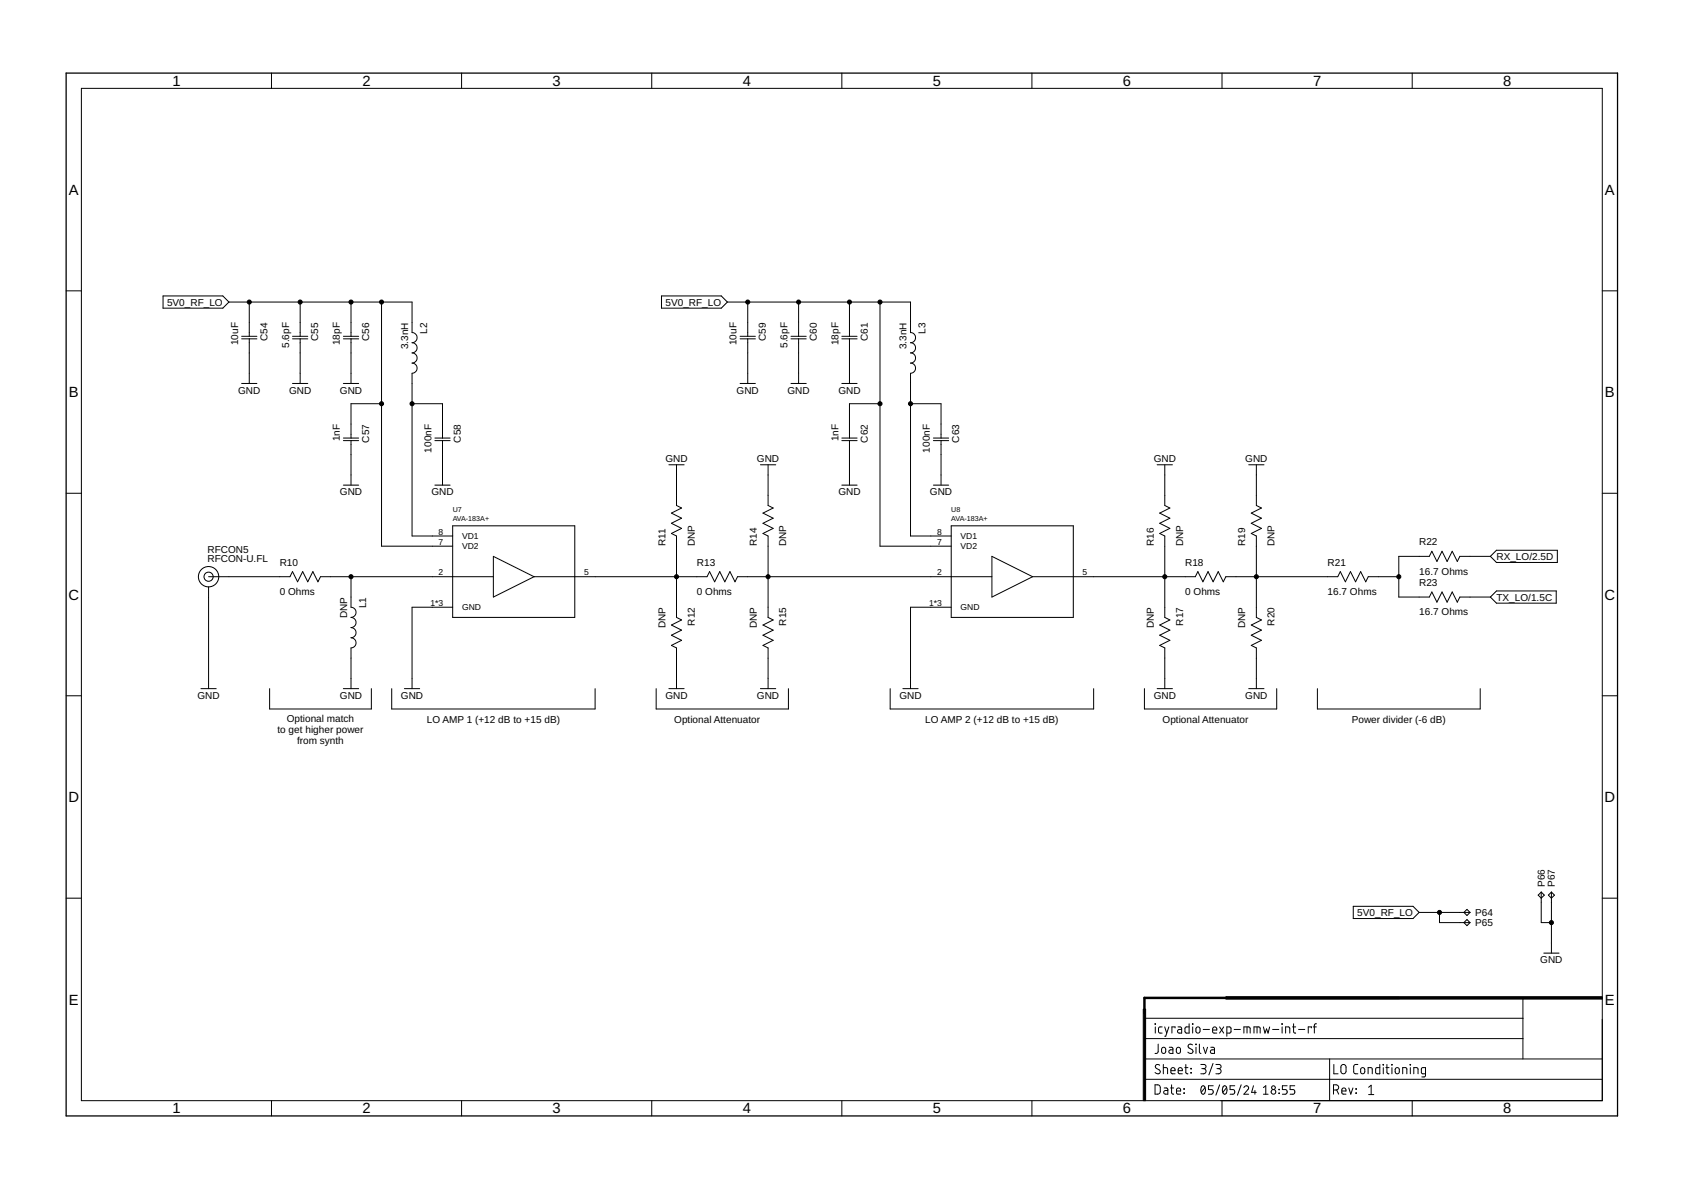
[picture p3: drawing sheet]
<svg xmlns="http://www.w3.org/2000/svg" width="420mm" height="297mm" viewBox="0 0 420 297" stroke-linecap="round" stroke-linejoin="round" font-family="sans-serif">
<g fill="none" stroke="#000" stroke-width=".25">
<path d="M67.8 18.2v3.9M115.2 18.2v3.9M162.7 18.2v3.9M210.2 18.2v3.9M257.6 18.2v3.9M305.1 18.2v3.9M352.6 18.2v3.9M20.3 22.1h379.7v252.6h-379.7zM16.5 72.6h3.8M40.7 73.9h14.9l1.5 1.5-1.5 1.5h-14.9zM57.1 75.4h45.8v7.6a1.27 1.27 0 0 1 1.2 1.3 1.27 1.27 0 0 1-1.2 1.3 1.27 1.27 0 0 1 1.2 1.2 1.27 1.27 0 0 1-1.2 1.3 1.27 1.27 0 0 1 1.2 1.3 1.27 1.27 0 0 1-1.2 1.2 1.27 1.27 0 0 1 1.2 1.3 1.27 1.27 0 0 1-1.2 1.3v40.6h10.1M62.2 75.4v8.5"/>
<path d="M74.9 75.4v8.5M87.6 75.4v8.5M95.2 75.4v60.9h17.8M165.1 73.9h15l1.5 1.5-1.5 1.5h-15zM181.6 75.4h45.7v7.6a1.27 1.27 0 0 1 1.3 1.3 1.27 1.27 0 0 1-1.3 1.3 1.27 1.27 0 0 1 1.3 1.2 1.27 1.27 0 0 1-1.3 1.3 1.27 1.27 0 0 1 1.3 1.3 1.27 1.27 0 0 1-1.3 1.2 1.27 1.27 0 0 1 1.3 1.3 1.27 1.27 0 0 1-1.3 1.3v40.6h10.2M186.7 75.4v8.5M199.4 75.4v8.5M212.1 75.4v8.5M219.7 75.4v60.9h17.8M400 72.6h3.8M60.3 83.9h3.8M60.3 84.6h3.8"/>
<path d="M60.3 95.7h3.8M62.2 84.6v11.1M73 83.9h3.8M73 84.6h3.8M73 95.7h3.8M74.9 84.6v11.1M85.7 83.9h3.8M85.7 84.6h3.8M85.7 95.7h3.8M87.6 84.6v11.1M184.8 83.9h3.8M184.8 84.6h3.8"/>
<path d="M184.8 95.7h3.8M186.7 84.6v11.1M197.5 83.9h3.8M197.5 84.6h3.8M197.5 95.7h3.8M199.4 84.6v11.1M210.2 83.9h3.8M210.2 84.6h3.8M210.2 95.7h3.8M212.1 84.6v11.1M85.7 109.3h3.8M85.7 110h3.8"/>
<path d="M87.6 110v11.1M95.2 100.8h-7.6v8.5M102.9 100.8h7.6v8.5M108.6 109.3h3.8M108.6 110h3.8M110.5 110v11.1M167 116h3.8M168.9 116v10.2l1.3 .6-2.6 1.3 2.6 1.2-2.6 1.3 2.6 1.3-2.6 1.3 1.3 .6v20.3l1.3 .6-2.6 1.3 2.6 1.3-2.6 1.3 2.6 1.2-2.6 1.3 1.3 .6v10.2M189.8 116h3.9M191.7 116v10.2l1.3 .6-2.5 1.3 2.5 1.2-2.5 1.3 2.5 1.3-2.5 1.3 1.2 .6v20.3l1.3 .6-2.5 1.3 2.5 1.3-2.5 1.3 2.5 1.2-2.5 1.3 1.2 .6v10.2M210.2 109.3h3.8M210.2 110h3.8"/>
<path d="M212.1 110v11.1M219.7 100.8h-7.6v8.5M227.3 100.8h7.6v8.5M233 109.3h3.8M233 110h3.8M234.9 110v11.1M288.9 116h3.8M290.8 116v10.2l1.3 .6-2.6 1.3 2.6 1.2-2.6 1.3 2.6 1.3-2.6 1.3 1.3 .6v20.3l1.3 .6-2.6 1.3 2.6 1.3-2.6 1.3 2.6 1.2-2.6 1.3 1.3 .6v10.2M311.7 116h3.9M313.6 116v10.2l1.3 .6-2.5 1.3 2.5 1.2-2.5 1.3 2.5 1.3-2.5 1.3 1.2 .6v20.3l1.3 .6-2.5 1.3 2.5 1.3-2.5 1.3 2.5 1.2-2.5 1.3 1.2 .6v10.2M16.5 123.1h3.8M85.7 121.1h3.8"/>
<path d="M108.6 121.1h3.8M113 131.3h30.5v22.8h-30.5zM123.2 138.9l10.1 5.1-10.1 5zM210.2 121.1h3.8M233 121.1h3.8M237.5 131.3h30.4v22.8h-30.4zM247.6 138.9l10.2 5.1-10.2 5zM372.1 138.9h-7.7l-.6 1.2-1.3-2.5-1.2 2.5-1.3-2.5-1.3 2.5-1.2-2.5-.7 1.3h-7.6v10.1h7.6l.7-1.2 1.2 2.5 1.3-2.5 1.3 2.5 1.2-2.5 1.3 2.5 .6-1.3h7.7M373.6 137.4h15.2v3h-15.2l-1.5-1.5zM400 123.1h3.8M52.1 146.5v25.4M52.1 144h20.3l.6-1.3 1.3 2.5 1.3-2.5 1.2 2.5 1.3-2.5 1.3 2.5 .6-1.2h43.2"/>
<path d="M87.6 144v7.6a1.27 1.27 0 0 1 1.3 1.2 1.27 1.27 0 0 1-1.3 1.3 1.27 1.27 0 0 1 1.3 1.3 1.27 1.27 0 0 1-1.3 1.3 1.27 1.27 0 0 1 1.3 1.2 1.27 1.27 0 0 1-1.3 1.3 1.27 1.27 0 0 1 1.3 1.3 1.27 1.27 0 0 1-1.3 1.2v10.2M113 151.6h-10.1v20.3M133.3 144h43.2l.6-1.3 1.3 2.5 1.3-2.5 1.3 2.5 1.2-2.5 1.3 2.5 .6-1.2h63.5M237.5 151.6h-10.2v20.3M257.8 144h40.6l.6-1.3 1.3 2.5 1.3-2.5 1.3 2.5 1.2-2.5 1.3 2.5 .6-1.2h28l.6-1.3 1.3 2.5 1.2-2.5 1.3 2.5 1.3-2.5 1.3 2.5 .6-1.2h7.6M373.6 147.5h14.9v3.1h-14.9l-1.5-1.6zM16.5 173.7h3.8M50.2 171.9h3.8M67.3 171.9v5.1h25.4v-5.1M85.7 171.9h3.8M97.8 171.9v5.1h50.8v-5.1M101 171.9h3.8"/>
<path d="M163.8 171.9v5.1h33v-5.1M167 171.9h3.8M189.8 171.9h3.9M222.2 171.9v5.1h50.8v-5.1M225.4 171.9h3.8M285.7 171.9v5.1h33v-5.1M288.9 171.9h3.8M311.7 171.9h3.9M328.9 171.9v5.1h40.6v-5.1M400 173.7h3.8M16.5 224.2h3.8M337.8 226.2h15l1.5 1.6-1.5 1.5h-15z"/>
<path d="M354.3 227.8h12.7M359.4 227.8v2.5h7.6M365.5 227.8l.7-.8 .8 .8-.8 .7zM365.5 230.3l.7-.8 .8 .8-.8 .8zM384 223.4l.8-.7 .7 .7-.7 .8zM384.8 222.7v7.6h2.5M385.4 237.9h3.8M386.5 223.4l.8-.7 .8 .7-.8 .8zM387.3 222.7v15.2M400 224.2h3.8M285.7 254.2h94.5M285.7 259.2h94.5"/>
<path d="M288.4 255.5l.1 .2zM288.4 256.3v1.6M290.1 256.3h-.6l-.3 .4 .1 1.1 .8 .1M290.8 256.3l.5 1.6M291.8 256.3l-.8 2.4h-.2M293.3 256.6v-.3h-.7v1.6M294.1 256.3h.6l.3 .4v1.2h-.6a.46 .46 0 0 1-.4-.5 .46 .46 0 0 1 .4-.4h.6M296.9 255.5v2.4h-.8l-.3-.4 .1-.9 .2-.3h.8M297.7 255.5l.1 .2zM297.8 256.3v1.6M298.8 256.4l.4-.1a.92 .92 0 0 1 .1 1.5l-.3 .1a.92 .92 0 0 1-.2-1.5zM300.4 257h1.5"/>
<path d="M302.7 257.1h1.1a.55 .55 0 0 0-.4-.8 .55 .55 0 0 0-.7 .5l.1 1 1 .1M304.5 256.3l1 1.6M305.5 256.3l-1 1.6M306.3 257.9h.8l.2-.3v-1l-.2-.3h-.8v2.4M308.1 257h1.6M310.5 257.9v-1.6l1.5 .1 .1 1.5M311.3 256.3v1.6M313.1 257.9v-1.6l1.4 .1 .1 1.5M313.8 256.3v1.6M315.4 256.3l.4 1.6 .4-1.1 .4 1.1 .4-1.6M317.7 257h1.6M320 255.5l.1 .2z"/>
<path d="M320.1 256.3v1.6M321 257.9v-1.6l.9 .1 .1 1.5M322.7 256.3h.8M322.9 255.5l.1 2.1 .5 .3M324.2 257h1.5M327.4 256.6v-.3h-.8v1.6M327.9 256.3h.7M328.6 255.5l-.5 .3v2.1M380.2 249.1v15.2M67.8 274.7v3.9M115.2 274.7v3.9M162.7 274.7v3.9"/>
<path d="M210.2 274.7v3.9M257.6 274.7v3.9M285.7 269.4h114.3M285.7 264.3h114.3M288.4 270.8h.8l.4 .4v1.5l-.4 .4h-.8zM289.1 260.6v2l-.2 .3-.5 .1M289.5 265.9a.58 .58 0 0 0-.9-.1 .58 .58 0 0 0 .1 .9l.7 .4a.58 .58 0 0 1 .1 .8 .58 .58 0 0 1-.9 0l-.2-.2M290.2 261.5l.4-.1a.92 .92 0 0 1 .2 1.5l-.4 .1a.92 .92 0 0 1-.2-1.5zM290.4 266.5l1 .1 .1 1.4M290.4 265.7v2.3M290.6 271.6h.7l.2 .3v1.2h-.5a.46 .46 0 0 1-.5-.4 .46 .46 0 0 1 .5-.5h.5M291.9 261.4h.7l.2 .2v1.4h-.6a.46 .46 0 0 1-.4-.5 .46 .46 0 0 1 .4-.5h.6"/>
<path d="M292.2 271.6h.8M292.3 267.3h1a.54 .54 0 0 0-.3-.8 .54 .54 0 0 0-.7 .5l.1 .9 .9 .1M292.5 270.8v1.9l.1 .3 .4 .1M293.7 272.3h1a.54 .54 0 0 0-.3-.7 .54 .54 0 0 0-.7 .5l.1 .9 .9 .1M293.8 261.6l.5-.2a.92 .92 0 0 1 .1 1.5l-.6-.1-.1-.4zM294.1 267.3h1.1a.54 .54 0 0 0-.4-.8 .54 .54 0 0 0-.7 .5l.1 .9 1 .1M295.6 272.8l.1 .1zM295.6 271.8l.1 .1zM295.8 266.5h.8M296 265.7l.1 2.1 .5 .2M297.3 266.7l.1 .1zM297.3 267.7l.1 .1z"/>
<path d="M297.7 260.8a.58 .58 0 0 0-.9-.1 .58 .58 0 0 0 .1 .9l.7 .4a.59 .59 0 0 1 0 .9 .59 .59 0 0 1-.8-.1l-.3-.2M298.5 260.6l.1 .2zM298.6 261.4v1.6M299.4 260.6v2l.4 .4M299.8 265.7h.8a.52 .52 0 0 1 .5 .5 .52 .52 0 0 1-.5 .5h-.6M300 271.2l.2-.1a.86 .86 0 0 1 .7 1.2v.3a.51 .51 0 0 1-.5 .5 .51 .51 0 0 1-.6-.5v-.8zM300.4 261.4l.5 1.6 .6-1.6M300.4 266.7a.65 .65 0 0 1 .7 .7 .65 .65 0 0 1-.7 .6h-.6M300.8 271.5l-.9 1.2M302.3 261.4h.7l.2 .2v1.4h-.6a.46 .46 0 0 1-.4-.5 .46 .46 0 0 1 .4-.5h.6M302.8 265.5l-1 2.8M302.9 271h-1.2v1h.7a.59 .59 0 0 1 .5 .6 .59 .59 0 0 1-.5 .5h-.7"/>
<path d="M303.6 265.7h.7a.52 .52 0 0 1 .6 .5 .52 .52 0 0 1-.6 .5h-.5M304.2 266.7a.65 .65 0 0 1 .6 .7 .65 .65 0 0 1-.6 .6h-.6M304.5 270.8l-.9 2.6M305.1 274.7v3.9M305.4 271.2a.66 .66 0 0 1 .8 .1 .66 .66 0 0 1 .1 .8 .66 .66 0 0 1-.1 .8 .66 .66 0 0 1-.8 .1 1.64 1.64 0 0 1 0-1.8zM306.2 271.5l-.9 1.2M308.3 271h-1.2v1h.7a.59 .59 0 0 1 .5 .6 .59 .59 0 0 1-.5 .5h-.7M309.9 270.8l-1 2.6M310.5 271.5a.58 .58 0 0 1 .9-.5 .58 .58 0 0 1 .1 1l-1 1.1h1.2M312.9 271l-.4 1.7h1.1M313.3 272.2v.9M315.4 273.1h1.2"/>
<path d="M315.4 271.5l.6-.5v2.1M319.3 271.9l.1 .1zM319.3 272.8l.1 .2zM321.3 271h-1.2v1h.8a.59 .59 0 0 1 .4 .6 .59 .59 0 0 1-.4 .5h-.8M323.2 271h-1.1v1h.7a.59 .59 0 0 1 .4 .6 .59 .59 0 0 1-.4 .5h-.7M331.9 264.3v10.4M332.9 272.1h.6a.65 .65 0 0 0 .7-.7 .65 .65 0 0 0-.7-.6h-.6v2.3M333 265.7v2.3h1.1M333.7 272.1l.5 1M334.9 266a.65 .65 0 0 1 .7-.3 .65 .65 0 0 1 .4 .7v1a.65 .65 0 0 1-.6 .6 .65 .65 0 0 1-.6-.6zM335 272.3h1a.54 .54 0 0 0-.3-.7 .54 .54 0 0 0-.7 .5l.1 .9 .9 .1M336.7 271.6l.5 1.5 .6-1.5"/>
<path d="M338.5 271.8l.1 .1zM338.5 272.8l.1 .1zM339 265.7h-.7l-.4 .5 .1 1.6 .3 .2h.7M339.8 266.7l.3-.2 .5 .2 .1 .8a.52 .52 0 0 1-.5 .5 .52 .52 0 0 1-.5-.5zM341.5 268v-1.5l1 .1 .1 1.4M341.7 271.4l.6-.5v2.3M341.7 273.2h1.3M344.5 265.7v2.3h-.8l-.2-.2v-1.1l.2-.2h.8M345.3 265.7l.1 .1zM345.3 266.5v1.5M346 266.5h.8M346.2 265.7v2l.3 .3h.3"/>
<path d="M347.4 265.7l.2 .1zM347.5 266.5v1.5M348.4 266.7l.5-.2a.92 .92 0 0 1 .2 1.5l-.7-.1-.1-.4zM350.2 268v-1.5l.9 .1 .1 1.4M352 265.7l.1 .1zM352.1 266.5v1.5M352.6 274.7v3.9M353 268v-1.5l.9 .1 .1 1.4M355.9 268h-.8l-.2-.2v-1.1l.2-.2h.8v1.9l-.3 .4h-.6"/>
<circle cx="52.1" cy="144" r="2.54"/>
<circle cx="52.1" cy="144" r="1.14"/>
<circle cx="317.9" cy="272.5" r=".58"/>
<circle cx="317.9" cy="271.5" r=".47"/>
</g>
<path d="M16.5 18.2h387.3v260.4h-387.3z" fill="none" stroke="#000" stroke-width=".32"/>
<path d="M285.4 251.9h.6v22.8h-.6zM306 248.8h94v.6h-94z" fill="#000" stroke="#000" stroke-width=".25"/>
<path d="M349.2 249.1h-63.5v3.8" fill="none" stroke="#000" stroke-width=".61"/>
<g fill="#000" stroke="#000" stroke-width=".25">
<circle cx="62.2" cy="75.4" r=".51"/>
<circle cx="74.9" cy="75.4" r=".51"/>
<circle cx="87.6" cy="75.4" r=".51"/>
<circle cx="95.2" cy="75.4" r=".51"/>
<circle cx="186.7" cy="75.4" r=".51"/>
<circle cx="199.4" cy="75.4" r=".51"/>
<circle cx="212.1" cy="75.4" r=".51"/>
<circle cx="219.7" cy="75.4" r=".51"/>
<circle cx="95.2" cy="100.8" r=".51"/>
<circle cx="102.9" cy="100.8" r=".51"/>
<circle cx="219.7" cy="100.8" r=".51"/>
<circle cx="227.3" cy="100.8" r=".51"/>
<circle cx="87.6" cy="144" r=".51"/>
<circle cx="168.9" cy="144" r=".51"/>
<circle cx="191.7" cy="144" r=".51"/>
<circle cx="290.8" cy="144" r=".51"/>
<circle cx="313.6" cy="144" r=".51"/>
<circle cx="349.2" cy="144" r=".51"/>
<circle cx="359.4" cy="227.8" r=".51"/>
<circle cx="387.3" cy="230.3" r=".51"/>
</g>
<g font-size="3.7">
<text x="43" y="21.4">1</text>
<text x="90.5" y="21.4">2</text>
<text x="138" y="21.4">3</text>
<text x="185.4" y="21.4">4</text>
<text x="232.9" y="21.4">5</text>
<text x="280.3" y="21.4">6</text>
<text x="327.8" y="21.4">7</text>
<text x="375.3" y="21.4">8</text>
<text x="17.2" y="48.6">A</text>
<text x="400.7" y="48.6">A</text>
<text x="17.2" y="99.2">B</text>
<text x="400.7" y="99.2">B</text>
<text x="17.1" y="149.7">C</text>
<text x="400.6" y="149.7">C</text>
<text x="17.1" y="200.2">D</text>
<text x="400.6" y="200.2">D</text>
<text x="17.2" y="250.8">E</text>
<text x="400.7" y="250.8">E</text>
<text x="43" y="277.9">1</text>
<text x="90.5" y="277.9">2</text>
<text x="138" y="277.9">3</text>
<text x="185.4" y="277.9">4</text>
<text x="232.9" y="277.9">5</text>
<text x="280.3" y="277.9">6</text>
<text x="327.8" y="277.9">7</text>
<text x="375.3" y="277.9">8</text>
</g>
<g font-size="2.5">
<text x="41.7" y="76.3">5V0_RF_LO</text>
<text x="166.1" y="76.3">5V0_RF_LO</text>
<text x="106.6" y="83.3" transform="rotate(-90 106.6 83.3)">L2</text>
<text x="231.1" y="83.3" transform="rotate(-90 231.1 83.3)">L3</text>
<text x="59.5" y="86.2" transform="rotate(-90 59.5 86.2)">10uF</text>
<text x="66.8" y="85.1" transform="rotate(-90 66.8 85.1)">C54</text>
<text x="72.2" y="86.9" transform="rotate(-90 72.2 86.9)">5.6pF</text>
<text x="79.5" y="85.1" transform="rotate(-90 79.5 85.1)">C55</text>
<text x="84.9" y="86.2" transform="rotate(-90 84.9 86.2)">18pF</text>
<text x="92.2" y="85.1" transform="rotate(-90 92.2 85.1)">C56</text>
<text x="101.9" y="87.2" transform="rotate(-90 101.9 87.2)">3.3nH</text>
<text x="183.9" y="86.2" transform="rotate(-90 183.9 86.2)">10uF</text>
<text x="191.2" y="85.1" transform="rotate(-90 191.2 85.1)">C59</text>
<text x="196.6" y="86.9" transform="rotate(-90 196.6 86.9)">5.6pF</text>
<text x="203.9" y="85.1" transform="rotate(-90 203.9 85.1)">C60</text>
<text x="209.3" y="86.2" transform="rotate(-90 209.3 86.2)">18pF</text>
<text x="216.6" y="85.1" transform="rotate(-90 216.6 85.1)">C61</text>
<text x="226.3" y="87.2" transform="rotate(-90 226.3 87.2)">3.3nH</text>
<text x="59.5" y="98.2">GND</text>
<text x="72.2" y="98.2">GND</text>
<text x="84.8" y="98.2">GND</text>
<text x="183.9" y="98.2">GND</text>
<text x="196.6" y="98.2">GND</text>
<text x="209.3" y="98.2">GND</text>
<text x="84.9" y="110.2" transform="rotate(-90 84.9 110.2)">1nF</text>
<text x="92.2" y="110.5" transform="rotate(-90 92.2 110.5)">C57</text>
<text x="107.7" y="113" transform="rotate(-90 107.7 113)">100nF</text>
<text x="115" y="110.5" transform="rotate(-90 115 110.5)">C58</text>
<text x="209.3" y="110.2" transform="rotate(-90 209.3 110.2)">1nF</text>
<text x="216.6" y="110.5" transform="rotate(-90 216.6 110.5)">C62</text>
<text x="232.2" y="113" transform="rotate(-90 232.2 113)">100nF</text>
<text x="239.5" y="110.5" transform="rotate(-90 239.5 110.5)">C63</text>
<text x="166.1" y="115.3">GND</text>
<text x="189" y="115.3">GND</text>
<text x="288" y="115.3">GND</text>
<text x="310.9" y="115.3">GND</text>
<text x="84.8" y="123.6">GND</text>
<text x="107.7" y="123.6">GND</text>
<text x="209.3" y="123.6">GND</text>
<text x="232.2" y="123.6">GND</text>
<text x="166.1" y="136.3" transform="rotate(-90 166.1 136.3)">R11</text>
<text x="173.4" y="136.3" transform="rotate(-90 173.4 136.3)">DNP</text>
<text x="189" y="136.3" transform="rotate(-90 189 136.3)">R14</text>
<text x="196.3" y="136.3" transform="rotate(-90 196.3 136.3)">DNP</text>
<text x="288" y="136.3" transform="rotate(-90 288 136.3)">R16</text>
<text x="295.3" y="136.3" transform="rotate(-90 295.3 136.3)">DNP</text>
<text x="310.9" y="136.3" transform="rotate(-90 310.9 136.3)">R19</text>
<text x="318.2" y="136.3" transform="rotate(-90 318.2 136.3)">DNP</text>
<text x="354.3" y="136.1">R22</text>
<text x="51.8" y="140.4">RFCON-U.FL</text>
<text x="51.8" y="138.1">RFCON5</text>
<text x="69.8" y="141.2">R10</text>
<text x="174" y="141.2">R13</text>
<text x="295.9" y="141.2">R18</text>
<text x="331.4" y="141.2">R21</text>
<text x="354.3" y="143.4">16.7 Ohms</text>
<text x="373.6" y="139.8">RX_LO/2.5D</text>
<text x="69.8" y="148.5">0 Ohms</text>
<text x="174" y="148.5">0 Ohms</text>
<text x="295.9" y="148.5">0 Ohms</text>
<text x="331.4" y="148.5">16.7 Ohms</text>
<text x="354.3" y="146.3">R23</text>
<text x="373.6" y="149.9">TX_LO/1.5C</text>
<text x="86.6" y="154.3" transform="rotate(-90 86.6 154.3)">DNP</text>
<text x="91.4" y="151.8" transform="rotate(-90 91.4 151.8)">L1</text>
<text x="354.3" y="153.6">16.7 Ohms</text>
<text x="166.1" y="156.8" transform="rotate(-90 166.1 156.8)">DNP</text>
<text x="173.4" y="156.2" transform="rotate(-90 173.4 156.2)">R12</text>
<text x="189" y="156.8" transform="rotate(-90 189 156.8)">DNP</text>
<text x="196.3" y="156.2" transform="rotate(-90 196.3 156.2)">R15</text>
<text x="288" y="156.8" transform="rotate(-90 288 156.8)">DNP</text>
<text x="295.3" y="156.2" transform="rotate(-90 295.3 156.2)">R17</text>
<text x="310.9" y="156.8" transform="rotate(-90 310.9 156.8)">DNP</text>
<text x="318.2" y="156.2" transform="rotate(-90 318.2 156.2)">R20</text>
<text x="49.3" y="174.4">GND</text>
<text x="84.8" y="174.4">GND</text>
<text x="100.1" y="174.4">GND</text>
<text x="166.1" y="174.4">GND</text>
<text x="189" y="174.4">GND</text>
<text x="224.5" y="174.4">GND</text>
<text x="288" y="174.4">GND</text>
<text x="310.9" y="174.4">GND</text>
<text x="69.3" y="182.9">to get higher power</text>
<text x="71.6" y="180.3">Optional match</text>
<text x="74.2" y="185.6">from synth</text>
<text x="106.6" y="180.4">LO AMP 1 (+12 dB to +15 dB)</text>
<text x="168.3" y="180.4">Optional Attenuator</text>
<text x="231" y="180.4">LO AMP 2 (+12 dB to +15 dB)</text>
<text x="290.2" y="180.4">Optional Attenuator</text>
<text x="337.5" y="180.4">Power divider (-6 dB)</text>
<text x="385.7" y="221.4" transform="rotate(-90 385.7 221.4)">P66</text>
<text x="388.2" y="221.4" transform="rotate(-90 388.2 221.4)">P67</text>
<text x="338.8" y="228.7">5V0_RF_LO</text>
<text x="368.3" y="228.7">P64</text>
<text x="368.3" y="231.2">P65</text>
<text x="384.5" y="240.5">GND</text>
</g>
<g font-size="2.1">
<text x="109.5" y="133.4">8</text>
<text x="109.5" y="136">7</text>
<text x="115.4" y="134.6">VD1</text>
<text x="115.4" y="137.1">VD2</text>
<text x="233.9" y="133.4">8</text>
<text x="233.9" y="136">7</text>
<text x="239.8" y="134.6">VD1</text>
<text x="239.8" y="137.1">VD2</text>
<text x="109.5" y="143.6">2</text>
<text x="145.8" y="143.6">5</text>
<text x="233.9" y="143.6">2</text>
<text x="270.3" y="143.6">5</text>
<text x="107.5" y="151.2">1*3</text>
<text x="115.4" y="152.3">GND</text>
<text x="231.9" y="151.2">1*3</text>
<text x="239.8" y="152.3">GND</text>
</g>
<g font-size="1.8">
<text x="113" y="130">AVA-183A+</text>
<text x="113" y="127.7">U7</text>
<text x="237.5" y="130">AVA-183A+</text>
<text x="237.5" y="127.7">U8</text>
</g>
</svg>
